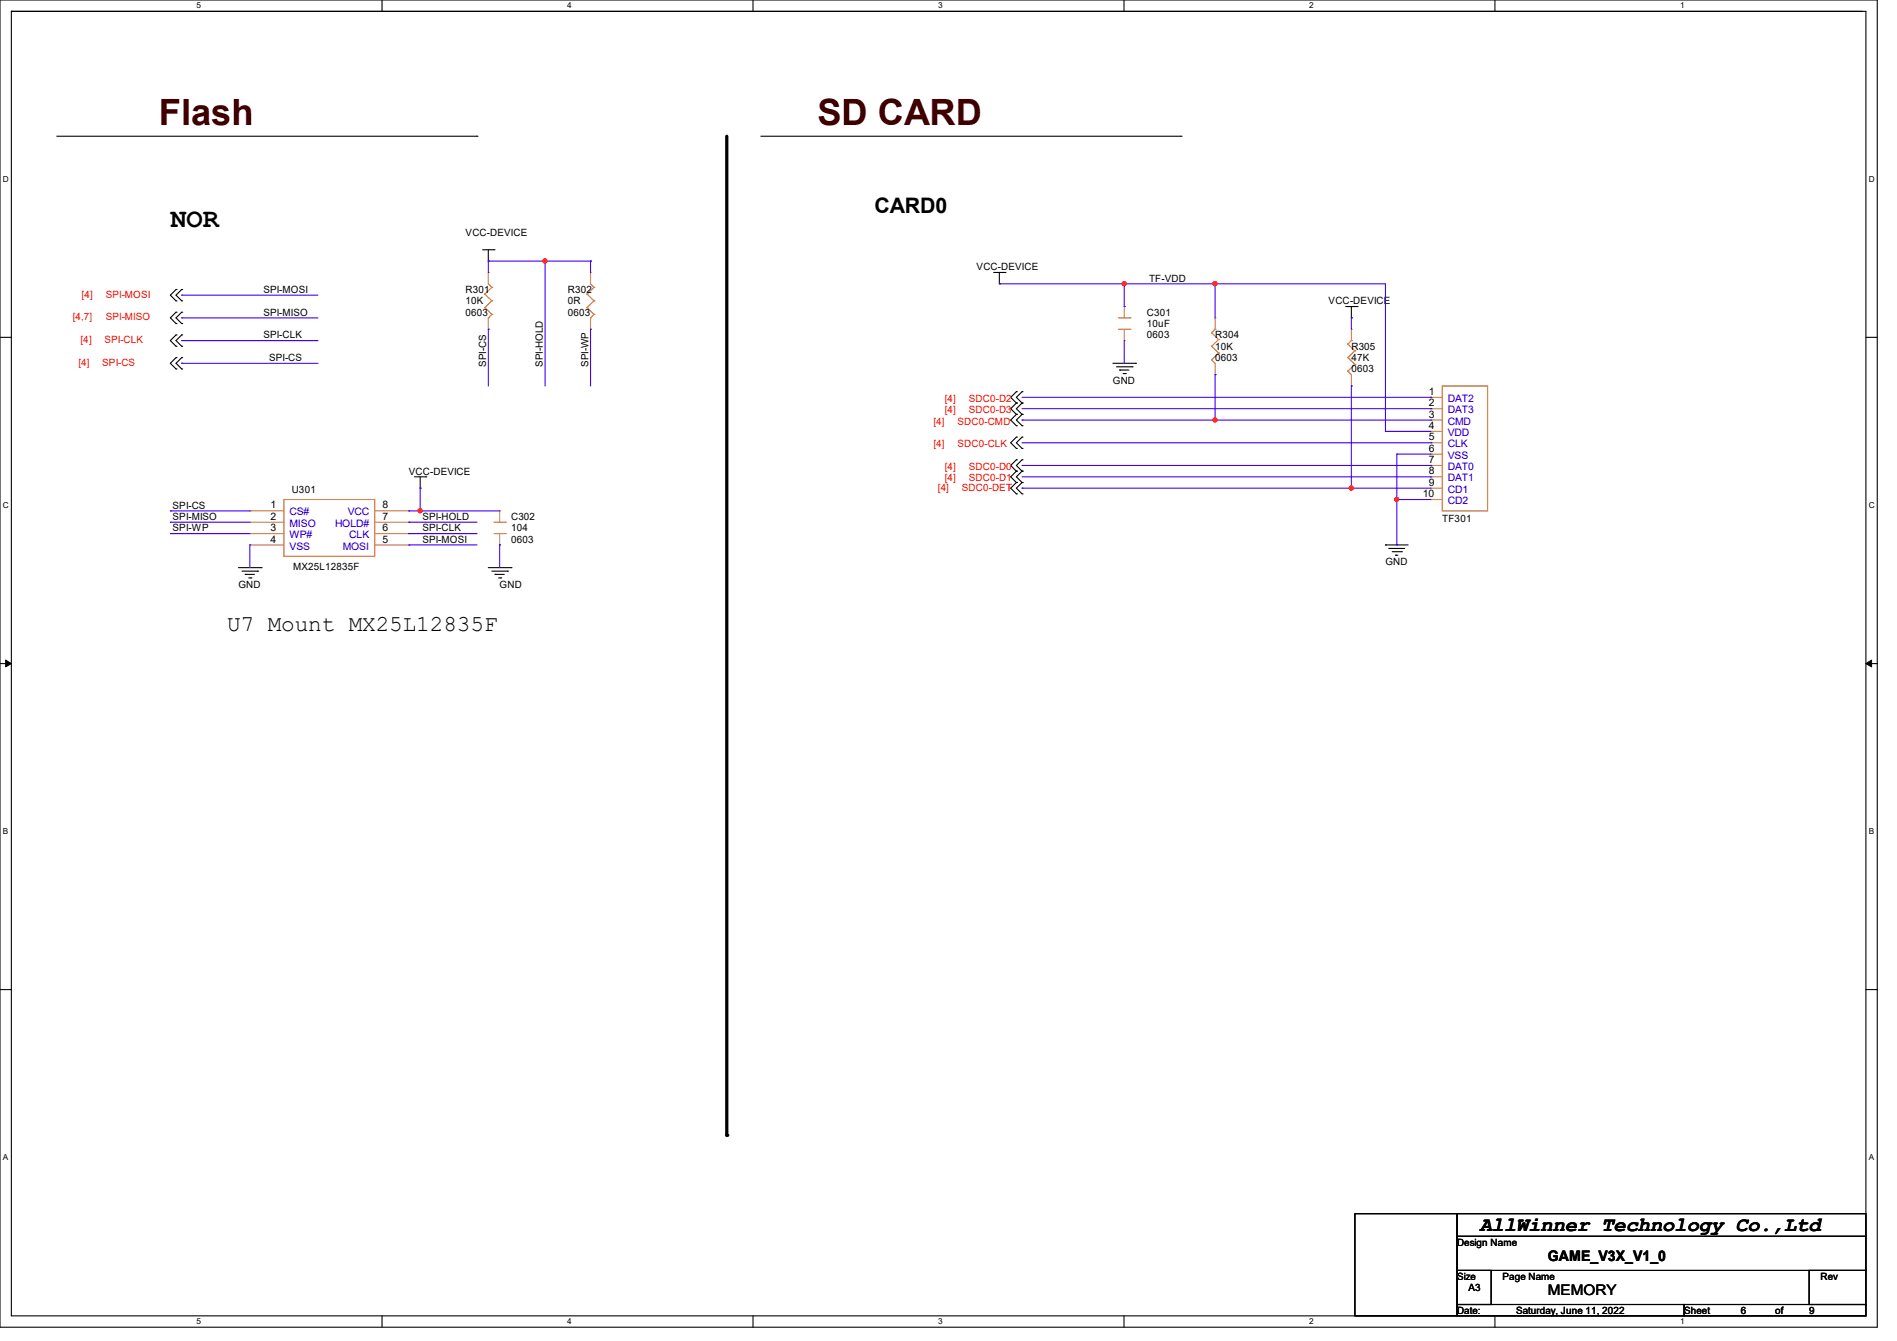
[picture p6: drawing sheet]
<svg xmlns="http://www.w3.org/2000/svg" width="297mm" height="210mm" viewBox="0 0 297 210" stroke-linecap="round" stroke-linejoin="round" font-family="sans-serif">
<path d="M0 0h293.9v207.9h-293.9zM1.8 1.8h290.3v204.3h-290.3z" fill="none" stroke="#000" stroke-width=".17"/>
<g fill="#fff">
<path d="M30.8 .2h.7v1.4h-.7z"/>
<path d="M30.8 206.2h.7v1.4h-.7z"/>
</g>
<path d="M59.8 0v1.8M59.8 206.1v1.8" fill="none" stroke="#000" stroke-width=".17"/>
<g fill="#fff">
<path d="M88.8 .2h.7v1.4h-.7z"/>
<path d="M88.8 206.2h.7v1.4h-.7z"/>
</g>
<path d="M117.9 0v1.8M117.9 206.1v1.8" fill="none" stroke="#000" stroke-width=".17"/>
<g fill="#fff">
<path d="M146.9 .2h.7v1.4h-.7z"/>
<path d="M146.9 206.2h.7v1.4h-.7z"/>
</g>
<path d="M176 0v1.8M176 206.1v1.8" fill="none" stroke="#000" stroke-width=".17"/>
<g fill="#fff">
<path d="M205 .2h.7v1.4h-.7z"/>
<path d="M205 206.2h.7v1.4h-.7z"/>
</g>
<path d="M234.1 0v1.8M234.1 206.1v1.8" fill="none" stroke="#000" stroke-width=".17"/>
<g fill="#fff">
<path d="M263.1 .2h.6v1.4h-.6z"/>
<path d="M263.1 206.2h.6v1.4h-.6z"/>
<path d="M.5 27.3h.9v1.4h-.9z"/>
<path d="M292.6 27.3h.9v1.4h-.9z"/>
<path d="M.5 78.4h.9v1.4h-.9z"/>
<path d="M292.6 78.4h.9v1.4h-.9z"/>
</g>
<path d="M0 52.8h1.8M292.1 52.8h1.8" fill="none" stroke="#000" stroke-width=".17"/>
<g fill="#fff">
<path d="M.5 129.5h.8v1.4h-.8z"/>
<path d="M292.6 129.5h.8v1.4h-.8z"/>
</g>
<path d="M0 103.9h1.8M292.1 103.9h1.8" fill="none" stroke="#000" stroke-width=".17"/>
<path d="M.9 103.4l.9 .5-.9 .5zM292.1 103.9l.9-.5v1z" fill="#000" stroke="#000" stroke-width=".16"/>
<g fill="#fff">
<path d="M.5 180.5h.8v1.4h-.8z"/>
<path d="M292.6 180.5h.8v1.4h-.8z"/>
</g>
<g fill="none" stroke="#000" stroke-width=".17">
<path d="M1.8 1.8h.1M1.8 1.8h289.8M8.9 21.3h65.8M74.7 21.3h.1M75.6 39.1h1.7M76.5 39.1v1.8M77.3 39.1h.1M119.1 21.3h65.8M184.9 21.3h.1M27.6 50.7h.1M27.6 48.9h.1M27.6 47.1h.1"/>
<path d="M27.6 45.3h.1M27.6 54.2h.1M27.6 52.5h.1M27.6 57.8h.1M27.6 56h.1M27.6 48.9l-.9 .9 .9 .9M27.6 45.3l-.9 .9 .9 .9M27.6 52.5l-.9 .8 .9 .9M27.6 56l-.9 .9 .9 .9M28.4 50.7h.1M28.4 48.9h.1M28.4 47.1h.1"/>
<path d="M28.4 45.3h.1M28.4 54.2h.1M28.4 52.5h.1M28.4 57.8h.1M28.4 56h.1M28.4 48.9l-.8 .9 .8 .9M28.4 45.3l-.8 .9 .8 .9M28.4 52.5l-.8 .8 .8 .9M28.4 56l-.8 .9 .8 .9M76.5 40.9h.1M155.6 42.7h1.8M156.5 44.4h.1"/>
<path d="M156.5 42.7v1.7M157.4 42.7h.1M174.2 56.9h3.6M174.8 57.4h2.4M175.3 58h.1M175.3 58h1.4M175.9 58.5h.3M176.2 58.5h.1M177.2 57.4h.1M177.8 56.9h.1M210.7 48h1.8M211.6 49.8h.1"/>
<path d="M211.6 48v1.8M212.5 48h.1M64.9 74.7h1.8M65.8 76.5h.1M65.8 74.7v1.8M66.7 74.7h.1M159.1 61.3h.1M159.1 63.1h.1M159.1 64.9h.1M159.1 66.7h.1M159.1 68.5h.1M159.1 70.2h.1"/>
<path d="M159.1 72h.1M159.1 73.8h.1M159.1 75.6h.1M159.1 77.3h.1M159.1 61.3l-.9 .9 .9 .9M159.1 64.9l-.9 .9 .9 .9M159.1 63.1l-.9 .9 .9 .9M159.1 68.5l-.9 .8 .9 .9M159.1 72l-.9 .9 .9 .9M159.1 73.8l-.9 .9 .9 .9M159.1 75.6l-.9 .9 .9 .8M160 61.3h.1"/>
<path d="M160 63.1h.1M160 64.9h.1M160 66.7h.1M160 68.5h.1M160 70.2h.1M160 72h.1M160 73.8h.1M160 75.6h.1M160 77.3h.1M160 61.3l-.9 .9 .9 .9M160 64.9l-.9 .9 .9 .9M160 63.1l-.9 .9 .9 .9"/>
<path d="M160 68.5l-.9 .8 .9 .9M160 72l-.9 .9 .9 .9M160 73.8l-.9 .9 .9 .9M160 75.6l-.9 .9 .9 .8M37.3 88.9h3.6M37.9 89.5h2.4M38.4 90h.1M38.4 90h1.4M38.9 90.5h.4M39.3 90.5h.1M40.3 89.5h.1M40.9 88.9h.1"/>
<path d="M76.5 88.9h3.5M77 89.5h2.5M77.5 90h.1M77.5 90h1.5M78.1 90.5h.3M78.4 90.5h.1M79.5 89.5h.1M80 88.9h.1M216.9 85.3h.1M216.9 85.3h3.6M217.5 85.9h.1M217.5 85.9h2.4"/>
<path d="M218 86.4h1.4M218.5 87h.1M218.5 87h.4M219.4 86.4h.1M0 155h1.8M292.1 155h1.8M212.1 190.1h16v16h-16zM228.1 190.1h64v3.5h-64zM228.1 193.6h64v5.4h-64zM228.1 199h5.4v5.3h-5.4zM283.3 199h8.8v5.3h-8.8zM228.1 204.3h35.6v1.8h-35.6z"/>
<path d="M263.7 204.3h28.4v1.8h-28.4z"/>
</g>
<path d="M113.8 21.3v156.5" fill="none" stroke="#000" stroke-width=".51"/>
<circle cx="113.8" cy="177.8" r=".25" fill="#000"/>
<g fill="none" stroke="#cc8006" stroke-width=".17">
<path d="M75.9 46.1h.1M75.9 48.2h.1M75.9 46.1l1.1 1M75.9 48.2l1.1 1M76.5 49.8h.1M76.5 44.4l.5 .6M77 45h.1M77 47.1h.1M77 49.2h.1M77 45l-1.1 1.1M77 47.1l-1.1 1.1M77 49.2l-.5 .6"/>
<path d="M91.9 46.1h.1M91.9 48.2h.1M91.9 46.1l1.1 1M91.9 48.2l1.1 1M92.5 49.8h.1M92.5 44.4l.5 .6M93 45h.1M93 47.1h.1M93 49.2h.1M93 45l-1.1 1.1M93 47.1l-1.1 1.1M93 49.2l-.5 .6"/>
<path d="M175.1 51.6h1.8M175.1 49.8h1.8M176.9 51.6h.1M176.9 49.8h.1M189.7 56.3h.1M189.7 54.2h.1M189.7 52.1h.1M189.7 56.3l.5 .6M189.7 54.2l1.1 1.1M189.7 52.1l1.1 1.1M190.2 51.6h.1M190.2 51.6l-.5 .5"/>
<path d="M190.8 55.3h.1M190.8 53.2h.1M190.8 55.3l-1.1 1M190.8 53.2l-1.1 1M211 58.1h.1M211 56h.1M211 53.9h.1M211 58.1l.6 .6M211 56l1.1 1.1M211 53.9l1.1 1M211.6 53.3h.1M211.6 53.3l-.6 .6"/>
<path d="M212.1 57.1h.1M212.1 54.9h.1M212.1 57.1l-1.1 1M212.1 54.9l-1.1 1.1M44.4 78.2h14.3v8.9h-14.3zM225.8 60.5h7.1v19.5h-7.1zM77.3 83.6h1.8M77.3 81.8h1.8M79.1 83.6h.1M79.1 81.8h.1"/>
</g>
<g fill="none" stroke="#a84" stroke-width=".17">
<path d="M76.5 42.7h.1M76.5 51.6h.1M76.5 42.7v1.7M76.5 49.8v1.8M92.5 42.7h.1M92.5 51.6h.1M92.5 42.7v1.7M92.5 49.8v1.8M176 53.3h.1M176 48h.1M176 48v1.8M176 51.6v1.7"/>
<path d="M190.2 58.7h.1M190.2 49.8h.1M190.2 49.8v1.8M190.2 56.9v1.8M211.6 51.6h.1M211.6 51.6v1.7M211.6 58.7v1.8M211.6 60.5h.1M224 62.2h.1M224 64h.1M224 65.8h.1M224 67.6h.1"/>
<path d="M224 69.3h.1M224 71.1h.1M224 72.9h.1M224 74.7h.1M224 76.5h.1M224 78.2h.1M224 62.2h1.8M224 64h1.8M224 65.8h1.8M224 67.6h1.8M224 69.3h1.8M224 71.1h1.8"/>
<path d="M224 72.9h1.8M224 74.7h1.8M224 76.5h1.8M224 78.2h1.8M39.1 80h.1M39.1 81.8h.1M39.1 83.6h.1M39.1 85.3h.1M39.1 80h5.3M39.1 81.8h5.3M39.1 83.6h5.3M39.1 85.3h5.3"/>
<path d="M58.7 80h5.3M58.7 81.8h5.3M58.7 83.6h5.3M58.7 85.3h5.3M64 85.3h.1M64 83.6h.1M64 81.8h.1M64 80h.1M78.2 85.3h.1M78.2 80h.1M78.2 80v1.8M78.2 83.6v1.7"/>
</g>
<g fill="none" stroke="#4200ff" stroke-width=".17">
<path d="M28.4 46.2h.1M28.4 49.8h.1M28.4 53.3h.1M28.4 56.9h.1M28.4 46.2h21.4M28.4 49.8h21.4M28.4 53.3h21.4M28.4 56.9h21.4M76.5 51.6h.1M76.5 40.9h.1M76.5 40.9v1.8M76.5 51.6v8.9"/>
<path d="M76.5 40.9h16M85.3 40.9h.1M85.3 40.9v19.6M92.5 51.6h.1M92.5 40.9h.1M92.5 40.9v1.8M92.5 51.6v8.9M156.5 44.4h60.4v23.2M176 48h.1M176 44.4h.1M176 56.9h.1M176 44.4v3.6"/>
<path d="M176 53.3v3.6M190.2 58.7h.1M190.2 44.4h.1M190.2 44.4v5.4M190.2 58.7v7.1M211.6 49.8h.1M211.6 49.8v1.8M65.8 76.5h.1M65.8 76.5v3.5M160 76.5h.1M160 65.8h.1M160 76.5h64"/>
<path d="M160 65.8h64M160 62.2h64M160 64h64M160 69.3h64M160 72.9h64M160 74.7h64M211.6 60.5h.1M211.6 76.5h.1M211.6 60.5v16M216.9 67.6h.1M216.9 67.6h7.1M218.7 71.1h.1"/>
<path d="M218.7 78.2h.1M218.7 71.1h5.3M218.7 71.1v14.2M218.7 78.2h5.3M224 62.2h.1M224 64h.1M224 65.8h.1M224 69.3h.1M224 72.9h.1M224 74.7h.1M26.7 81.8h.1M26.7 83.6h.1"/>
<path d="M26.7 80h.1M26.7 81.8h12.4M26.7 83.6h12.4M26.7 80h12.4M39.1 85.3h.1M39.1 85.3v3.6M64 83.6h.1M64 85.3h.1M64 81.8h.1M64 80h.1M64 81.8h10.7M64 83.6h10.7"/>
<path d="M64 85.3h10.7M64 80h14.2M65.8 80h.1M78.2 85.3h.1M78.2 85.3v3.6M218.7 85.3h.1"/>
</g>
<g fill="#f00" stroke="#f00" stroke-width=".17">
<circle cx="190.2" cy="44.4" r=".32"/>
<circle cx="176" cy="44.4" r=".32"/>
<circle cx="65.8" cy="80" r=".32"/>
<circle cx="85.3" cy="40.9" r=".32"/>
<circle cx="190.2" cy="65.8" r=".32"/>
<circle cx="211.6" cy="76.4" r=".32"/>
<circle cx="218.7" cy="78.2" r=".32"/>
</g>
<g font-size="5.7" fill="#400000">
<text x="24.9" y="19.5">Flash</text>
<text x="128" y="19.5">SD CARD</text>
</g>
<text font-size="4.2" x="26.7" y="35.6">NOR</text>
<text font-size="3.6" x="35.6" y="98.8">U7 Mount MX25L12835F</text>
<text font-size="3.3" x="136.9" y="33.4">CARD0</text>
<text font-size="3.2" x="231.7" y="192.7">AllWinner Technology Co.,Ltd</text>
<g font-size="2.3">
<text x="242.4" y="197.5">GAME_V3X_V1_0</text>
<text x="242.4" y="202.8">MEMORY</text>
</g>
<g font-size="1.6">
<text x="72.9" y="37">VCC-DEVICE</text>
<text x="41.2" y="45.9">SPI-MOSI</text>
<text x="72.9" y="45.9">R301</text>
<text x="72.9" y="47.7">10K</text>
<text x="88.9" y="45.9">R302</text>
<text x="88.9" y="47.7">0R</text>
<text x="152.9" y="42.3">VCC-DEVICE</text>
<text x="179.9" y="44.1">TF-VDD</text>
<text x="208" y="47.7">VCC-DEVICE</text>
<text x="41.2" y="49.4">SPI-MISO</text>
<text x="41.2" y="53">SPI-CLK</text>
<text x="72.9" y="49.4">0603</text>
<text x="88.9" y="49.4">0603</text>
<text x="179.6" y="49.4">C301</text>
<text x="179.6" y="51.2">10uF</text>
<text x="179.6" y="53">0603</text>
<text x="190.2" y="53">R304</text>
<text x="42.1" y="56.6">SPI-CS</text>
<text x="76.1" y="57.4" transform="rotate(-90 76.1 57.4)">SPI-CS</text>
<text x="85" y="57.4" transform="rotate(-90 85 57.4)">SPI-HOLD</text>
<text x="92.1" y="57.4" transform="rotate(-90 92.1 57.4)">SPI-WP</text>
<text x="190.2" y="54.8">10K</text>
<text x="190.2" y="56.6">0603</text>
<text x="211.6" y="54.8">R305</text>
<text x="211.6" y="56.6">47K</text>
<text x="211.6" y="58.3">0603</text>
<text x="174.2" y="60.1">GND</text>
<text x="223.7" y="61.8">1</text>
<text x="223.7" y="63.6">2</text>
<text x="223.7" y="65.4">3</text>
<text x="223.7" y="67.2">4</text>
<text x="223.7" y="69">5</text>
<text x="223.7" y="70.7">6</text>
<text x="45.7" y="77.2">U301</text>
<text x="64" y="74.3">VCC-DEVICE</text>
<text x="222.8" y="77.9">10</text>
<text x="223.7" y="72.5">7</text>
<text x="223.7" y="74.3">8</text>
<text x="223.7" y="76.1">9</text>
<text x="27" y="81.4">SPI-MISO</text>
<text x="27" y="83.2">SPI-WP</text>
<text x="27" y="79.7">SPI-CS</text>
<text x="42.3" y="79.6">1</text>
<text x="42.3" y="81.4">2</text>
<text x="42.3" y="83.2">3</text>
<text x="59.9" y="83.2">6</text>
<text x="59.9" y="81.4">7</text>
<text x="59.9" y="79.6">8</text>
<text x="66.1" y="83.2">SPI-CLK</text>
<text x="66.1" y="81.4">SPI-HOLD</text>
<text x="80" y="81.4">C302</text>
<text x="80" y="83.2">104</text>
<text x="225.8" y="81.8">TF301</text>
<text x="42.3" y="85">4</text>
<text x="45.9" y="89.3">MX25L12835F</text>
<text x="59.9" y="85">5</text>
<text x="66.1" y="85">SPI-MOSI</text>
<text x="80" y="85">0603</text>
<text x="216.9" y="88.6">GND</text>
<text x="37.3" y="92.1">GND</text>
<text x="78.2" y="92.1">GND</text>
<text x="228.1" y="195.1">Design Name</text>
<text x="228.1" y="200.4">Size</text>
<text x="229.9" y="202.2">A3</text>
<text x="235.2" y="200.4">Page Name</text>
<text x="285" y="200.4">Rev</text>
<text x="228.1" y="205.7">Date:</text>
<text x="237.4" y="205.7">Saturday, June 11, 2022</text>
<text x="263.7" y="205.7">Sheet</text>
<text x="272.6" y="205.7">6</text>
<text x="277.9" y="205.7">of</text>
<text x="283.2" y="205.7">9</text>
</g>
<g font-size="1.6" fill="#f00">
<text x="12.8" y="46.6">[4]</text>
<text x="16.6" y="46.6">SPI-MOSI</text>
<text x="11.4" y="50.2">[4,7]</text>
<text x="12.6" y="53.7">[4]</text>
<text x="16.3" y="53.7">SPI-CLK</text>
<text x="16.6" y="50.2">SPI-MISO</text>
<text x="12.3" y="57.3">[4]</text>
<text x="16" y="57.3">SPI-CS</text>
<text x="147.9" y="62.9">[4]</text>
<text x="147.9" y="64.7">[4]</text>
<text x="151.7" y="62.9">SDC0-D2</text>
<text x="151.7" y="64.7">SDC0-D3</text>
<text x="146.1" y="66.5">[4]</text>
<text x="146.1" y="70.1">[4]</text>
<text x="149.9" y="66.5">SDC0-CMD</text>
<text x="149.9" y="70.1">SDC0-CLK</text>
<text x="146.9" y="76.8">[4]</text>
<text x="147.9" y="73.6">[4]</text>
<text x="147.9" y="75.4">[4]</text>
<text x="150.6" y="76.8">SDC0-DET</text>
<text x="151.7" y="73.6">SDC0-D0</text>
<text x="151.7" y="75.4">SDC0-D1</text>
</g>
<g font-size="1.6" fill="#00c">
<text x="226.7" y="63">DAT2</text>
<text x="226.7" y="64.7">DAT3</text>
<text x="226.7" y="66.5">CMD</text>
<text x="226.7" y="68.3">VDD</text>
<text x="226.7" y="70.1">CLK</text>
<text x="226.7" y="71.8">VSS</text>
<text x="226.7" y="73.6">DAT0</text>
<text x="226.7" y="75.4">DAT1</text>
<text x="226.7" y="77.2">CD1</text>
<text x="45.3" y="80.7">CS#</text>
<text x="45.3" y="82.5">MISO</text>
<text x="52.5" y="82.5">HOLD#</text>
<text x="54.4" y="80.7">VCC</text>
<text x="226.7" y="79">CD2</text>
<text x="45.3" y="84.3">WP#</text>
<text x="45.3" y="86.1">VSS</text>
<text x="53.7" y="86.1">MOSI</text>
<text x="54.7" y="84.3">CLK</text>
</g>
<g font-size="1.3">
<text x="30.8" y="1.3">5</text>
<text x="88.8" y="1.3">4</text>
<text x="146.9" y="1.3">3</text>
<text x="205" y="1.3">2</text>
<text x="263.1" y="1.3">1</text>
<text x=".5" y="28.4">D</text>
<text x="292.6" y="28.4">D</text>
<text x=".5" y="79.5">C</text>
<text x="292.6" y="79.5">C</text>
<text x=".5" y="130.6">B</text>
<text x="292.6" y="130.6">B</text>
<text x=".5" y="181.7">A</text>
<text x="292.6" y="181.7">A</text>
<text x="30.8" y="207.4">5</text>
<text x="88.8" y="207.4">4</text>
<text x="146.9" y="207.4">3</text>
<text x="205" y="207.4">2</text>
<text x="263.1" y="207.4">1</text>
</g>
</svg>
